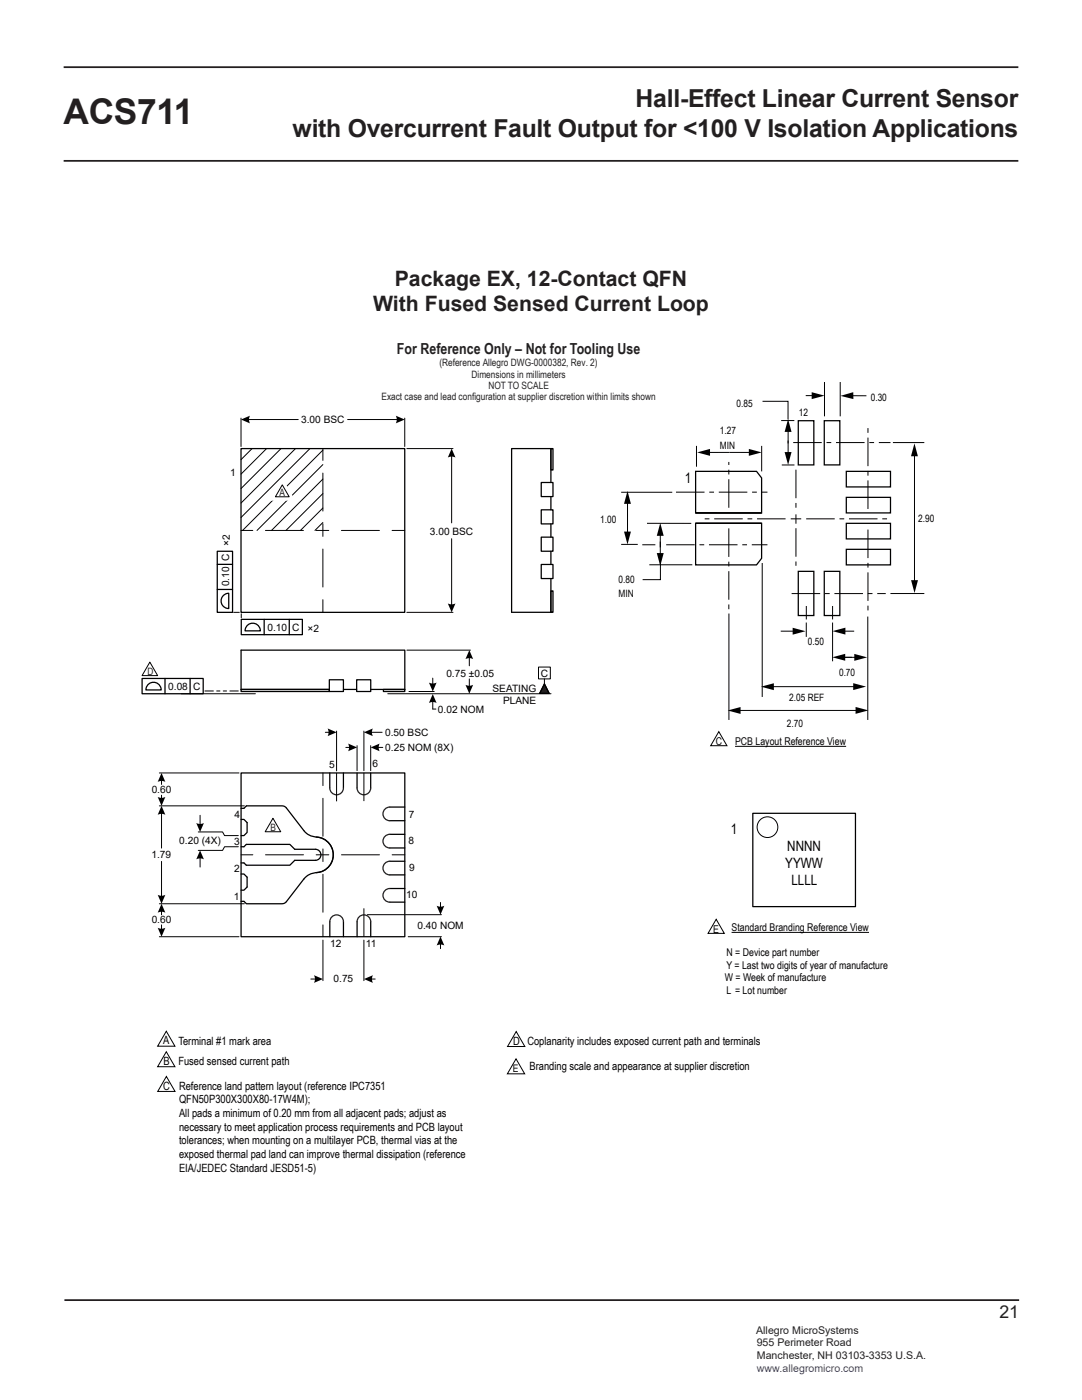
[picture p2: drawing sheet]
<svg xmlns="http://www.w3.org/2000/svg" width="216mm" height="279mm" viewBox="0 0 216 279" stroke-linecap="round" stroke-linejoin="round" font-family="sans-serif">
<path d="M12.7 13.4h190.5M12.7 32.1h190.5M12.9 259.5h190.5" fill="none" stroke="#231f20" stroke-width=".35"/>
<g fill="none" stroke="#000" stroke-width=".25">
<path d="M48.1 154.3h32.7v32.6h-32.7zM65.8 154.3v3M68.5 154.3v3M71.2 154.3v3M74 154.3v3M48.1 163.5h.6l.6 .7v1.9l-.6 .7h-.6M48.1 174.4h.6l.6 .7v1.9l-.6 .7h-.6M48.1 161.3h.6l.5-.5 7.5 .1 .4 .4 3.5 4.5a3.5 3.5 0 0 0 2.9 1.3 3.6 3.6 0 0 1 3 3.7 3.6 3.6 0 0 1-3.4 3.4M48.1 169h.6l.4-.5h8.7l1 1h4.1a1.1 1.1 0 0 1 1.1 1.1 1.1 1.1 0 0 1-1.1 1.1h-4.1l-1 1h-8.7l-.4-.5h-.6M60.6 175.4l-3.5 4.5-.4 .4-7.5 .1-.5-.5h-.6M63.1 167a3.6 3.6 0 0 1 3.4 3.7 3.6 3.6 0 0 1-3.6 3.5 3.2 3.2 0 0 0-2.3 1.2M77.8 177.3h3"/>
<path d="M77.8 169.2h3M77.8 166.5h3M77.8 174.6h3M77.8 171.9h3M77.8 163.8h3M77.8 161.1h3M65.8 183.9v3M68.5 183.9v3M71.3 183.9v3M74 183.9v3M77.8 180h3"/>
</g>
<path d="M65.8 157.3a1.36 1.36 0 0 0 1.4 1.3 1.36 1.36 0 0 0 1.3-1.3M71.2 157.3a1.36 1.36 0 0 0 1.4 1.3 1.36 1.36 0 0 0 1.4-1.3M77.8 177.3a1.36 1.36 0 0 0-1.4 1.4 1.36 1.36 0 0 0 1.4 1.3M77.8 166.5a1.36 1.36 0 0 0-1.4 1.4 1.36 1.36 0 0 0 1.4 1.3M77.8 171.9a1.36 1.36 0 0 0-1.4 1.3 1.36 1.36 0 0 0 1.4 1.4M77.8 161.1a1.36 1.36 0 0 0-1.4 1.3 1.36 1.36 0 0 0 1.4 1.4M65.8 183.9a1.36 1.36 0 0 1 1.4-1.3 1.36 1.36 0 0 1 1.3 1.3M71.3 183.9a1.36 1.36 0 0 1 1.3-1.3 1.36 1.36 0 0 1 1.4 1.3" fill="none" stroke="#231f20" stroke-width=".25"/>
<path d="M48.1 83.4v5.7M69.4 83.7h10.5M80.8 83.4v5.7M81.2 89.5h9.2M90.1 107.5v13.8M36.2 138.5h14.8M77.4 138.5h32.6M81.2 122.2h9.2M81.2 129.8h12.7M81.6 138h5" fill="none" stroke="#000" stroke-width=".2"/>
<path d="M79 83l1.8 .7-1.8 .8a1.62 1.62 0 0 0 0-1.5z" fill="#000"/>
<path d="M89.4 120.4a1.62 1.62 0 0 0 1.5 0l-.8 1.8z" fill-rule="evenodd" fill="#000"/>
<path d="M108.6 136.5l1 1.9h-1.9z" fill="#231f20"/>
<g fill="none" stroke="#000" stroke-width=".25">
<path d="M48.1 89.5h32.7v32.7h-32.7zM108 96.3h2.3v2.8h-2.3zM109.9 89.5h.4v4.3h-.4zM109.9 96.3v-6.8h-7.8v32.7h7.8v-6.7M109.9 99.1v2.6M108 101.7h2.3v2.9h-2.3zM108 112.6h2.3v2.9h-2.3zM108 107.2h2.3v2.8h-2.3zM109.9 117.9h.4v4.3h-.4zM109.9 104.6v2.6M109.9 110v2.7M28.4 135.4h12.1v3.1h-12.1z"/>
<path d="M29.7 136.5a1.53 1.53 0 0 1 1.6-.2 1.53 1.53 0 0 1 .9 1.4h-3.1l.3-.8zM32.9 135.4v3.1M37.9 135.4v3.1M48.1 137.6h17.6v.4h-17.6zM65.7 137.6h-17.6v-7.8h32.7v7.8h-6.8M65.7 135.7h2.8v2.3h-2.8zM68.5 137.6h2.7M71.2 135.7h2.8v2.3h-2.8zM76.5 137.6h4.3v.4h-4.3zM108.6 136.5l1 1.9h-1.9z"/>
</g>
<g fill="none" stroke="#000" stroke-width=".2">
<path d="M49 83.7h10.5M50.3 89.5l-2.2 2.2M53.2 89.5l-5.1 5.1M56.1 89.5l-8 8M59 89.5l-10.9 10.9M61.8 89.5l-13.7 13.8M64.4 98.5l-7.3 7.4M64.4 92.7l-13.1 13.2M64.4 89.8l-16 16.1M64.4 95.6l-10.2 10.3M90.1 90.4v14M64.4 101.4l-4.4 4.5"/>
<path d="M64.4 104.3l-1.6 1.6M40.9 137.9h1.7M43.2 137.9h.7M44.5 137.9h.7M45.9 137.9h1.7M86.4 135.3v1.8M86.4 139.4v2.1h.6M93.6 135.5v2.1M93.6 130.6v2.3M107.5 133.1h2.3v2.4h-2.3zM108.6 135.5v1M108.6 136.5l1 1.9h-1.9z"/>
<path d="M31.8 154.3h15.9M32.2 155.2v1.4M32.2 158.7v1.2M64.9 146.1h1.4M67.2 154.3v5.6M67.2 145.9v7.9M69 149.2h1.4M71.2 148.8v5M72.6 145.9v7.9M72.6 154.2v5.7M73.5 146.1h2.8M74 148.8v5"/>
<path d="M74.9 149.2h1.5M32.2 161.7v7.6M32.2 171.9v7.6M39.6 166h4.8l.4 .8h2.8M39.9 162.7v2.4M39.9 170.6v2.4M47.6 169h-2.8l-.4 .7h-4.8M31.8 186.9h15.9M31.8 180.4h17M32.2 181.3v1.3M32.2 184.6v1.4M62 195.4h1.5"/>
<path d="M64.4 187.6v8.1M72.6 181.3v5.6M72.6 187.6v8.1M73.3 182.5h14.8M73.5 195.4h1.4M81.5 186.9h6.6M87.9 180.1v1.5M87.9 187.8v1.5"/>
</g>
<path d="M80.8 105.9h-32.7M64.4 122.2v-32.7M64.4 154.3v32.6M80.8 170.6h-32.7" fill="none" stroke="#000" stroke-width=".2" stroke-dasharray="2.5 2.5 7.6 2.5"/>
<path d="M31.8 160.8h17" fill="none" stroke="#010202" stroke-width=".2"/>
<path d="M48.1 83.7l1.8-.7a1.62 1.62 0 0 0 0 1.5z" fill="#000"/>
<g fill="#000">
<path d="M90.1 89.5l.8 1.8a1.62 1.62 0 0 0-1.5 0z" fill-rule="evenodd"/>
<path d="M85.6 136.2a1.62 1.62 0 0 0 1.5 0l-.7 1.8z" fill-rule="evenodd"/>
<path d="M86.4 138.5l.7 1.8a1.62 1.62 0 0 0-1.5 0z" fill-rule="evenodd"/>
<path d="M92.9 136.7a1.62 1.62 0 0 0 1.5 0l-.8 1.8z" fill-rule="evenodd"/>
<path d="M93.6 129.8l.8 1.7a1.62 1.62 0 0 0-1.5 0z" fill-rule="evenodd"/>
<path d="M32.2 154.3l.8 1.7a1.62 1.62 0 0 0-1.5 0z" fill-rule="evenodd"/>
<path d="M65.4 145.4l1.8 .7-1.8 .8a1.62 1.62 0 0 0 0-1.5z" fill-rule="evenodd"/>
<path d="M69.5 148.4l1.7 .8-1.7 .7a1.62 1.62 0 0 0 0-1.5z" fill-rule="evenodd"/>
<path d="M72.6 146.1l1.8-.7a1.62 1.62 0 0 0 0 1.5z" fill-rule="evenodd"/>
<path d="M74 149.2l1.8-.8a1.62 1.62 0 0 0 0 1.5z" fill-rule="evenodd"/>
<path d="M31.5 159a1.62 1.62 0 0 0 1.5 0l-.8 1.8z" fill-rule="evenodd"/>
<path d="M32.2 160.8l.8 1.8a1.62 1.62 0 0 0-1.5 0z" fill-rule="evenodd"/>
<path d="M39.2 164.3a1.62 1.62 0 0 0 1.5 0l-.8 1.7z" fill-rule="evenodd"/>
<path d="M39.9 169.7l.8 1.8a1.62 1.62 0 0 0-1.5 0z" fill-rule="evenodd"/>
<path d="M32.2 180.4l.8 1.7a1.62 1.62 0 0 0-1.5 0z" fill-rule="evenodd"/>
<path d="M31.5 178.6a1.62 1.62 0 0 0 1.5 0l-.8 1.8z" fill-rule="evenodd"/>
<path d="M31.5 185.2a1.62 1.62 0 0 0 1.5 0l-.8 1.7z" fill-rule="evenodd"/>
<path d="M62.7 194.6l1.7 .8-1.7 .8a1.62 1.62 0 0 0 0-1.6z" fill-rule="evenodd"/>
<path d="M72.6 195.4l1.8-.8a1.62 1.62 0 0 0 0 1.6z" fill-rule="evenodd"/>
<path d="M87.1 180.8a1.62 1.62 0 0 0 1.6 0l-.8 1.7z" fill-rule="evenodd"/>
<path d="M87.9 186.9l.8 1.8a1.62 1.62 0 0 0-1.6 0z" fill-rule="evenodd"/>
</g>
<path d="M56.3 95.4l2.6 4.5h-5.2z" fill="#fff"/>
<path d="M160.8 79h1.6M164.5 76.2v6.9M167.7 76.2v6.9M169.8 79h3.1M56.3 96.8l1.4 2.3h-2.7zM152.1 112.4v26.7M29.9 132.1l1.6 2.7h-3.2zM145.4 122.4v21.3" fill="none" stroke="#000" stroke-width=".2"/>
<path d="M162 78.3l2.5 .7-2.5 .7zM167.7 79l2.6-.7v1.3z" fill="#000"/>
<path d="M164 125.9l5.2-1.3v2.7z" fill="#fff"/>
<path d="M168.5 126h1.9" fill="none" stroke="#000" stroke-width=".2"/>
<path d="M166.1 126l2.6-.7v1.3z" fill="#000"/>
<path d="M157.7 124.6l5.1 1.4-5.1 1.4z" fill="#fff"/>
<path d="M155.8 126h2.8" fill="none" stroke="#000" stroke-width=".2"/>
<path d="M158.2 125.3l2.5 .7-2.5 .7z" fill="#000"/>
<path d="M164 131.2l5.1-1.4v2.7z" fill="#fff"/>
<path d="M168.5 131.2h1.9" fill="none" stroke="#000" stroke-width=".2"/>
<path d="M166.1 131.2l2.6-.7v1.4z" fill="#000"/>
<path d="M170 129.8l5.1 1.4-5.1 1.4z" fill="#fff"/>
<g fill="none" stroke="#000" stroke-width=".2">
<path d="M123.9 98.2h10.2M125.2 98.6v9.5M139 89v4.1M141.2 90.3h8.7M152 89v5.1M152.2 80.1h5v3.6M155.9 83.9h2.6M156 92.8h2.5M157.3 87.9v2.8M157.3 85.7v2.8M178.2 88.3h6.2M182.5 90.3v26.7"/>
<path d="M123.9 108.6h3.4M129.1 104.4h8.8M129.6 112.7h8.5M131.7 108.1l.1 2.7M131.8 106.5l-.1 2.7M131.8 111v4.7h-3.6M157.8 103.5h2.1M158.8 102.7v1.8M177.7 118.5h6.7M46.6 122.2h1.2M48.1 122.5v.8M153.2 137h17.8"/>
<path d="M160.9 124.2v2.9M160.9 120.9v2.7M166.1 120.9v2.7M166.1 124.2v7.8M168.1 131.2h2.8M173.2 123v20.7M143.4 146l1.7 2.8h-3.3zM146.5 141.8h25M146.7 149h22.1zM54.5 163.3l1.5 2.7h-3.1zM142.9 183.5l1.6 2.8h-3.2zM146 186.1h27.4z"/>
<path d="M33.2 205.8l1.7 3h-3.4zM33.2 209.9l1.7 3h-3.4zM33.2 214.8l1.7 3h-3.4zM103 211.3l1.7 3h-3.5zM103 205.9l1.7 3h-3.4z"/>
<circle cx="153.1" cy="165.1" r="2.07"/>
</g>
<g fill="#000">
<path d="M139.1 90.3l2.6-.7v1.4zM149.4 89.6l2.6 .7-2.6 .7zM157.3 83.6l.6 2.6h-1.3zM156.6 90.2h1.3l-.6 2.6zM182.5 88.5l.7 2.6h-1.4zM125.2 98l.7 2.6h-1.4zM124.5 106.1h1.4l-.7 2.6zM131.7 104.4l.7 2.5h-1.3zM131.1 110.4h1.3l-.7 2.5zM181.8 115.8h1.4l-.7 2.6zM151.8 137l2.6-.6v1.3zM170.2 136.3l2.6 .7-2.6 .7z"/>
<path d="M170.5 130.5l2.5 .7-2.5 .7zM145.2 141.8l2.6-.7v1.4zM170.7 141.1l2.6 .7-2.6 .7z"/>
</g>
<g fill="none" stroke="#000" stroke-width=".25">
<path d="M138.8 94.1h12.2l1 1.3v7h-13.2zM159.3 84h3.1v8.8h-3.1zM164.5 84h3.1v8.8h-3.1zM168.9 94.1h8.8v3.1h-8.8zM168.9 99.3h8.8v3.1h-8.8zM43.4 110h3v12.2h-3zM43.4 117.6h3M43.4 112.6h3M44.4 119l.4-.3 .8-.3v3a1.52 1.52 0 0 1-1.3-.8 1.52 1.52 0 0 1 .1-1.6zM138.8 104.4h13.2v7l-1 1.3h-12.2zM138.8 102.4h13.2M152 104.4h-13.2"/>
<path d="M159.3 114h3.1v8.8h-3.1zM164.5 114h3.1v8.8h-3.1zM168.9 104.4h8.8v3.2h-8.8zM168.9 109.6h8.8v3.1h-8.8zM48.1 123.6h12.2v3.1h-12.2zM49.5 124.7a1.53 1.53 0 0 1 1.6-.2 1.53 1.53 0 0 1 .9 1.4h-3.1l.3-.8zM52.7 123.6v3.1M57.7 123.6v3.1M150.2 162.3h20.5v18.6h-20.5z"/>
</g>
<g fill="none" stroke="#000" stroke-width=".2" stroke-dasharray="5.7 .9 .9 .9" stroke-linecap="butt">
<path d="M134.9 98.2h18.2M158.3 88.3h19.4M158.8 93.7v8.3M130.8 108.7h-2.6M132.9 108.7h20.2M145.4 101.3v-9.1M145.4 105.4v16.9M156.7 103.5h-16.7M158 118.5h18.7M158.8 105.4v7.5M160.9 103.5h16.8M173.2 101.6v-16.8"/>
<path d="M173.2 105.7v16.8"/>
</g>
<text font-size="7.1" fill="#231f20" x="12.7" y="24.8">ACS711</text>
<g font-size="4.9" fill="#231f20">
<text x="126.8" y="21.3">Hall-Effect Linear Current Sensor</text>
<text x="58.4" y="27.3">with Overcurrent Fault Output for &lt;100 V Isolation Applications</text>
</g>
<g font-size="4.2" fill="#231f20">
<text x="78.8" y="57.1">Package EX, 12-Contact QFN</text>
<text x="74.5" y="62">With Fused Sensed Current Loop</text>
</g>
<text font-size="3.5" fill="#231f20" x="199.4" y="263.1">21</text>
<text font-size="3" fill="#231f20" x="79.2" y="70.6">For Reference Only – Not for Tooling Use</text>
<g font-size="2.8">
<text x="136.7" y="96.3">1</text>
<text x="145.8" y="166.4">1</text>
<text x="156.7" y="173.2">YYWW</text>
<text x="157.1" y="169.8">NNNN</text>
<text x="157.9" y="176.7">LLLL</text>
</g>
<g font-size="2.3">
<text x="32.6" y="208.4">A</text>
<text x="35.6" y="208.5">Terminal #1 mark area</text>
<text x="102.4" y="208.5">D Coplanarity includes exposed current path and terminals</text>
<text x="32.6" y="212.6">B</text>
<text x="35.6" y="212.6">Fused sensed current path</text>
<text x="105.7" y="213.5">Branding scale and appearance at supplier discretion</text>
<text x="32.6" y="217.4">C</text>
<text x="35.7" y="217.5">Reference land pattern layout (reference IPC7351</text>
<text x="35.7" y="220.2">QFN50P300X300X80-17W4M);</text>
<text x="35.7" y="222.9">All pads a minimum of 0.20 mm from all adjacent pads; adjust as</text>
<text x="35.7" y="225.6">necessary to meet application process requirements and PCB layout</text>
<text x="35.7" y="228.4">tolerances; when mounting on a multilayer PCB, thermal vias at the</text>
<text x="35.7" y="231.1">exposed thermal pad land can improve thermal dissipation (reference</text>
<text x="35.7" y="233.8">EIA/JEDEC Standard JESD51-5)</text>
</g>
<g font-size="2.1">
<text x="142.8" y="148.7">C</text>
<text x="146.7" y="148.7">PCB Layout Reference View</text>
<text x="146" y="185.9">Standard Branding Reference View</text>
<text x="142.3" y="186.1">E</text>
<text x="145" y="190.7">N = Device part number</text>
<text x="144.6" y="195.9">W = Week of manufacture</text>
<text x="144.9" y="193.3">Y = Last two digits of year of manufacture</text>
<text x="145" y="198.4">L = Lot number</text>
<text x="102.3" y="213.9">E</text>
</g>
<g font-size="2.1" fill="#231f20">
<text x="150.9" y="266.2">Allegro MicroSystems</text>
<text x="151" y="268.7">955 Perimeter Road</text>
<text x="151" y="271.2">Manchester, NH 03103-3353 U.S.A.</text>
</g>
<text font-size="2.1" fill="#00f" x="151" y="273.8">www.allegromicro.com</text>
<g font-size="2" fill="#231f20">
<text x="87.7" y="73.1">(Reference Allegro DWG-0000382, Rev. 2)</text>
<text x="94.1" y="75.3">Dimensions in millimeters</text>
<text x="97.5" y="77.6">NOT TO SCALE</text>
<text x="76.1" y="79.9">Exact case and lead configuration at supplier discretion within limits shown</text>
<text x="55.8" y="98.9">A</text>
<text x="29.4" y="134.7">D</text>
<text x="54" y="165.8">B</text>
</g>
<g font-size="2">
<text x="147" y="81.3">0.85</text>
<text x="159.4" y="83.1">12</text>
<text x="173.8" y="80">0.30</text>
<text x="143.6" y="86.7">1.27</text>
<text x="143.6" y="89.5">MIN</text>
<text x="119.8" y="104.4">1.00</text>
<text x="183.2" y="104.2">2.90</text>
<text x="123.4" y="116.3">0.80</text>
<text x="123.4" y="119.2">MIN</text>
<text x="161.2" y="128.8">0.50</text>
<text x="167.4" y="135">0.70</text>
<text x="157.5" y="140">2.05 REF</text>
<text x="157" y="145.2">2.70</text>
</g>
<g font-size="2" fill="#010202">
<text x="60.1" y="84.5">3.00 BSC</text>
<text x="45.9" y="95">1</text>
<text x="85.8" y="106.7">3.00 BSC</text>
<text x="45.7" y="112" transform="rotate(-90 45.7 112)">C</text>
<text x="45.8" y="109" transform="rotate(-90 45.8 109)">×2</text>
<text x="45.7" y="117" transform="rotate(-90 45.7 117)">0.10</text>
<text x="53.4" y="126">0.10</text>
<text x="58.3" y="126">C</text>
<text x="61.4" y="126.1">×2</text>
<text x="33.6" y="137.8">0.08</text>
<text x="38.5" y="137.8">C</text>
<text x="89.1" y="135">0.75 ±0.05</text>
<text x="107.9" y="135">C</text>
<text x="87.4" y="142.3">0.02 NOM</text>
<text x="98.3" y="138.2">SEATING</text>
<text x="100.4" y="140.4">PLANE</text>
<text x="76.8" y="147">0.50 BSC</text>
<text x="76.9" y="149.9">0.25 NOM (8X)</text>
<text x="65.7" y="153.3">5</text>
<text x="74.3" y="153.2">6</text>
<text x="30.3" y="158.4">0.60</text>
<text x="46.8" y="163.3">4</text>
<text x="81.6" y="163.3">7</text>
<text x="30.2" y="171.2">1.79</text>
<text x="35.8" y="168.5">0.20 (4X)</text>
<text x="46.7" y="168.6">3</text>
<text x="81.5" y="168.4">8</text>
<text x="81.6" y="173.9">9</text>
<text x="46.7" y="179.5">1</text>
<text x="46.7" y="174">2</text>
<text x="81.1" y="179.2">10</text>
<text x="30.3" y="184.3">0.60</text>
<text x="83.3" y="185.4">0.40 NOM</text>
<text x="65.9" y="189">12</text>
<text x="73" y="189">11</text>
<text x="66.6" y="195.9">0.75</text>
</g>
</svg>
